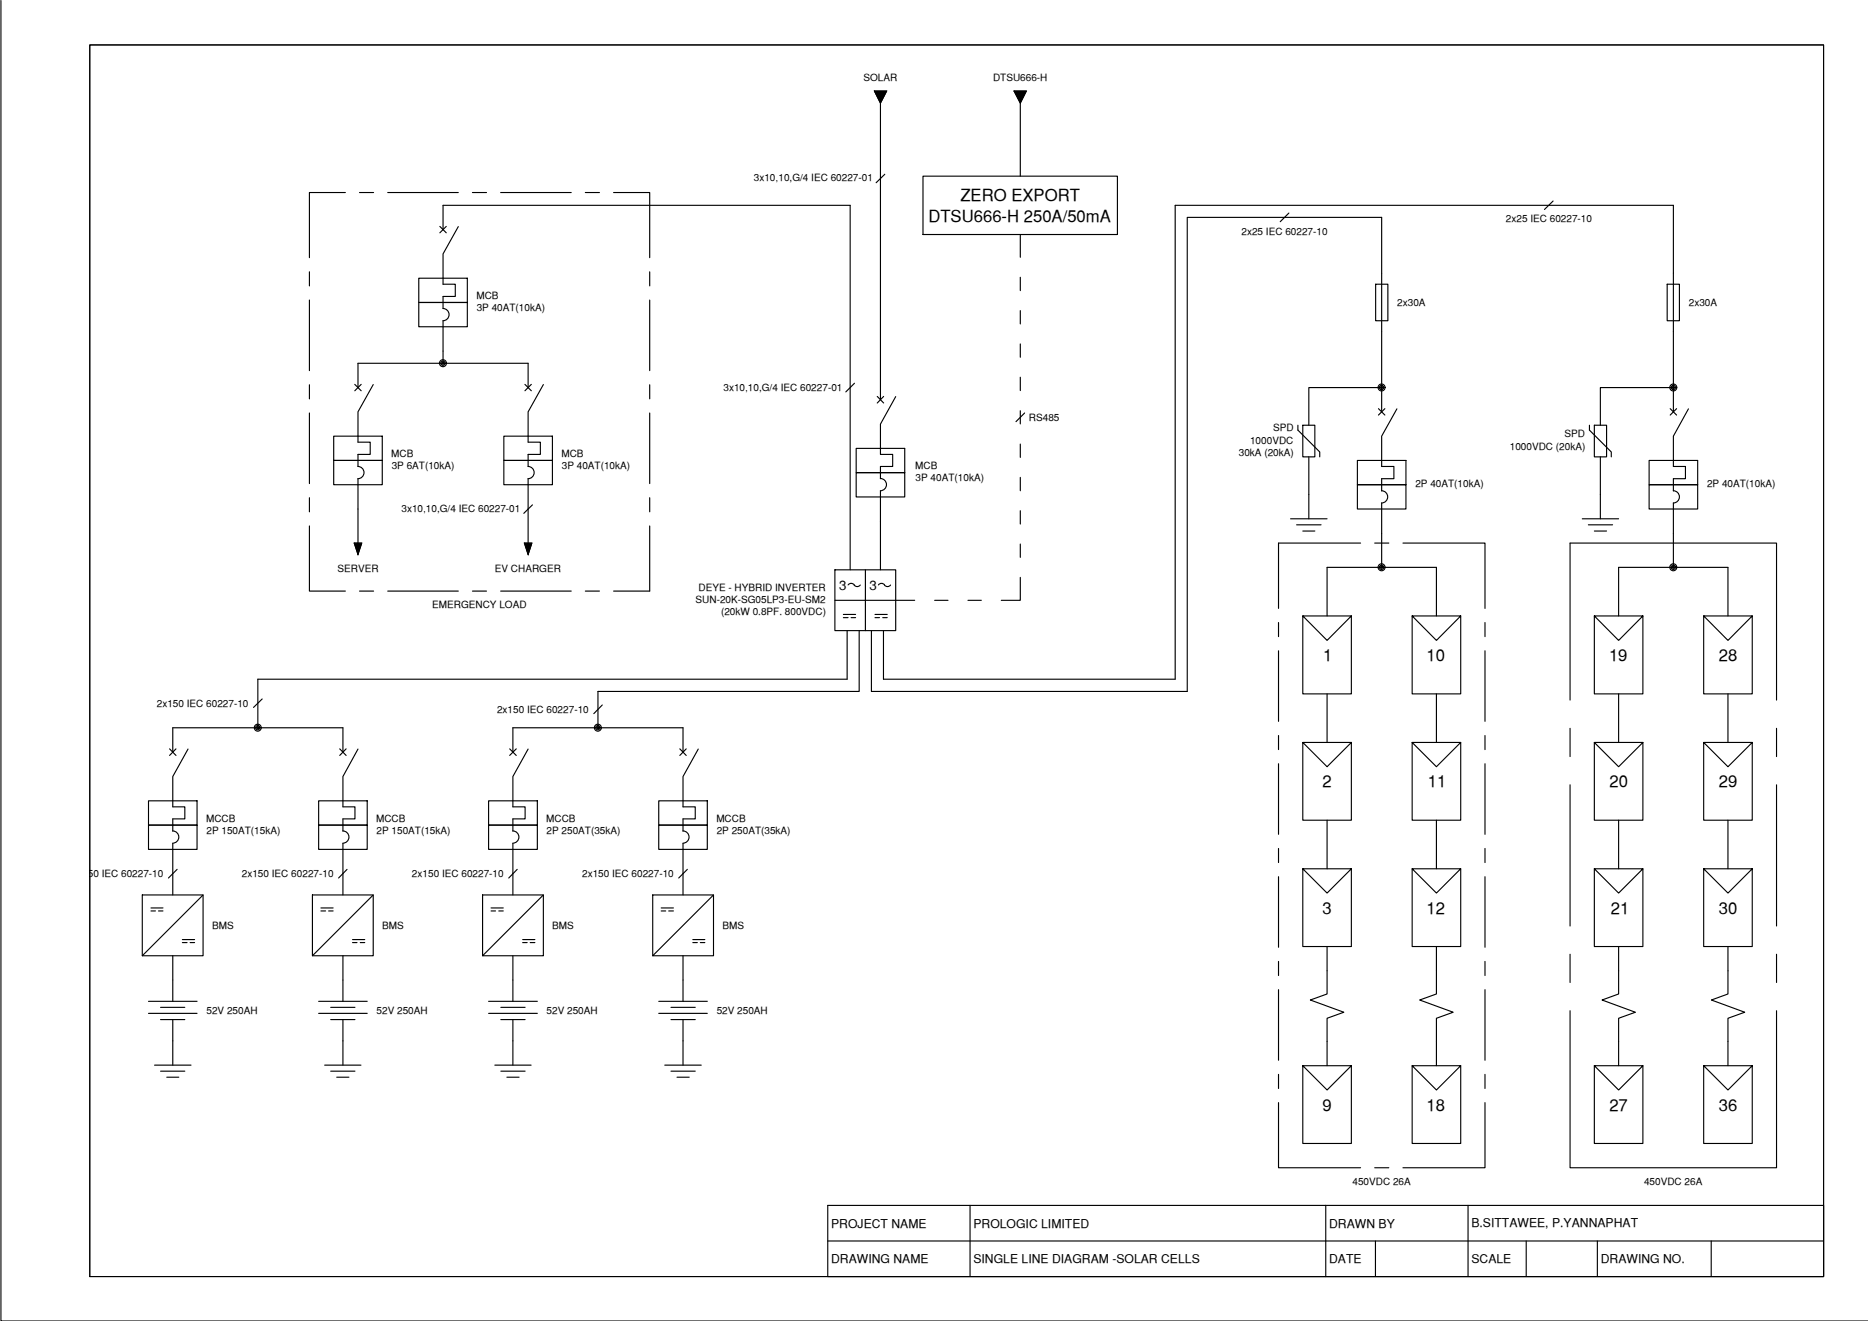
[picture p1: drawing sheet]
<svg xmlns="http://www.w3.org/2000/svg" width="420mm" height="297mm" viewBox="0 0 420 297" stroke-linecap="round" stroke-linejoin="round" font-family="sans-serif">
<!-- layer: SYMS -->
<g fill="none" stroke="#000" stroke-width=".25">
<path d="M229.5 23.2v16.4M77.7 43.3h-8.1v14.6M80.9 43.3h3.1M87.2 43.3h15.9M98.9 50.9l1.5 1.5M99.7 46.2v5.4M100.4 50.9l-1.5 1.5M103.1 51l-3.4 6.1v6.8h2.7v2.8h-2.7l-.1 2.7a1.38 1.38 0 0 1 1.4 1.3 1.38 1.38 0 0 1-1.4 1.4l.1 6.8M106.3 43.3h3.1M112.6 43.3h15.9M131.7 43.3h3.1M138 43.3h8.1v14.6"/>
<path d="M191.2 46.2v81.9M69.6 61.1v3.2M69.6 67.5v15.8M94.2 68h10.9v5.5h-10.9zM94.2 62.6h10.9v5.4h-10.9zM146.1 61.1v3.2M146.1 67.5v15.8M309.4 63.9h2.8v8.2h-2.8zM310.8 61.5v13.1M375 63.9h2.7v8.2h-2.7zM376.4 61.5v13.1M69.6 86.5v3.2"/>
<path d="M69.6 92.9v15.8M75.1 98.1h10.9v5.4h-10.9zM79.8 86.4l1.4 1.5M80.5 87.2v-5.5h38.3v5.5M81.2 86.4l-1.4 1.5M83.9 86.5l-3.4 6.1v6.8h2.8v2.8h-2.8v2.7a1.38 1.38 0 0 1 1.4 1.4 1.38 1.38 0 0 1-1.4 1.3v6.9M113.3 98.1h10.9v5.4h-10.9zM118.1 86.4l1.4 1.5M119.5 86.4l-1.4 1.5M122.2 86.5l-3.4 6.1v6.8h2.7v2.8h-2.7v2.7a1.38 1.38 0 0 1 1.3 1.4 1.38 1.38 0 0 1-1.3 1.3v6.9M146.1 86.5v3.2M146.1 92.9v15.8"/>
<path d="M197.3 89.1l1.5 1.5M198 84.4v5.5M198.8 89.1l-1.5 1.5M201.5 89.2l-3.5 6.2v6.8h2.8v2.7h-2.8v2.7M310 91.9l1.5 1.4M310.8 87.2v5.4M311.5 91.9l-1.5 1.4M314.2 91.9l-3.4 6.2v6.8h2.7v2.7h-2.7v2.8M375.7 91.9l1.4 1.4M376.4 87.2v5.4M377.1 91.9l-1.4 1.4M379.8 91.9l-3.4 6.2v6.8h2.7v2.7h-2.7v2.8"/>
<path d="M69.6 118.3v14.6h8.1M69.6 111.9v3.2M75.1 103.5h10.9v5.5h-10.9zM113.3 103.5h10.9v5.5h-10.9zM146.1 111.9v3.2M146.1 118.3v14.6h-8.1M192.6 106.3h10.9v5.4h-10.9zM192.6 100.8h10.9v5.5h-10.9zM198 107.6a1.38 1.38 0 0 1 1.4 1.4 1.38 1.38 0 0 1-1.4 1.3M198 110.4v6.8M290.3 116.7h8.2M291.6 118h5.5"/>
<path d="M293 119.4h2.7M294.4 111.2v5.5M305.3 109h10.9v5.5h-10.9zM305.3 103.5h10.9v5.5h-10.9zM310.7 110.3a1.38 1.38 0 0 1 1.4 1.4 1.38 1.38 0 0 1-1.4 1.4M310.8 113.1v6.9M355.9 116.7h8.2M357.3 118h5.4M358.6 119.4h2.8M360 111.2v5.5M370.9 109h10.9v5.5h-10.9zM370.9 103.5h10.9v5.5h-10.9z"/>
<path d="M376.4 110.3a1.38 1.38 0 0 1 1.3 1.4 1.38 1.38 0 0 1-1.3 1.4M376.4 113.1v6.9M80.9 132.9h3.1M87.2 132.9h15.9M106.3 132.9h3.1M112.6 132.9h15.9M131.7 132.9h3.1M187.8 135h13.7M194.6 128.1v13.7M287.6 140v3.2M306 122.1h-18.4v14.7M309.2 122.1h3.2"/>
<path d="M315.6 122.1h18.4v14.7M334 140v3.2M58 152.7h132.5M287.6 146.3v15.9M334 146.3v15.9M353.1 157.4v-35.3h46.5v35.3M38.1 168.4l1.5 1.5M38.9 163.6v5.5M39.6 168.4l-1.5 1.5M42.3 168.4l-3.4 6.2v6.8h2.7v2.7h-2.7v2.8M76.4 168.4l1.5 1.5M77.1 163.6v5.5"/>
<path d="M77.9 168.4l-1.5 1.5M80.5 168.4l-3.4 6.2v6.8h2.7v2.7h-2.7v2.8M114.6 168.4l1.5 1.5M115.4 169.1v-5.5h38.2v5.5M116.1 168.4l-1.5 1.5M118.8 168.4l-3.4 6.2v6.8h2.7v2.7h-2.7v2.8M152.9 168.4l1.4 1.5M154.3 168.4l-1.4 1.5M157.1 168.4l-3.5 6.2v6.8h2.8v2.7h-2.8v2.8M287.6 165.4v3.2M287.6 171.7v15.9M334 165.4v3.2"/>
<path d="M334 171.7v15.9M353.1 163.8v6.3M353.1 176.5v31.7M399.6 163.8v6.3M399.6 176.5v31.7M33.4 185.5h10.9v5.5h-10.9zM33.4 180.1h10.9v5.4h-10.9zM38.8 186.8a1.38 1.38 0 0 1 1.4 1.4 1.38 1.38 0 0 1-1.4 1.4M38.9 189.6v6.9M71.7 185.5h10.9v5.5h-10.9zM71.7 180.1h10.9v5.4h-10.9zM77.1 186.8a1.38 1.38 0 0 1 1.4 1.4 1.38 1.38 0 0 1-1.4 1.4"/>
<path d="M77.1 189.6v6.9M109.9 185.5h11v5.5h-11zM109.9 180.1h11v5.4h-11zM115.3 186.8a1.38 1.38 0 0 1 1.4 1.4 1.38 1.38 0 0 1-1.4 1.4M115.4 189.6v6.9M148.2 185.5h10.9v5.5h-10.9zM148.2 180.1h10.9v5.4h-10.9zM153.6 186.8a1.38 1.38 0 0 1 1.4 1.4 1.38 1.38 0 0 1-1.4 1.4M153.6 189.6v6.9M287.6 190.8v3.2M287.6 197.1v15.9M334 190.8v3.2"/>
<path d="M334 197.1v15.9M287.6 216.2v3.2M334 216.2v3.2M353.1 214.6v6.3M399.6 214.6v6.3M34.8 239.5h8.2M38.9 234v5.5M73 239.5h8.2M77.1 234v5.5M111.3 239.5h8.2M115.4 234v5.5M149.5 239.5h8.2"/>
<path d="M153.6 234v5.5M287.6 222.5v15.9M334 222.5v15.9M353.1 227.3v35.3h46.5v-35.3M36.1 240.9h5.5M37.5 242.2h2.7M74.4 240.9h5.4M75.7 242.2h2.8M112.6 240.9h5.5M114 242.2h2.8M150.9 240.9h5.5M152.3 242.2h2.7"/>
<path d="M287.6 247.9v14.7h18.4M287.6 241.6v3.2M334 247.9v14.7h-18.4M334 241.6v3.2M309.2 262.6h3.2"/>
<circle cx="99.6" cy="81.7" r=".78"/>
<circle cx="99.6" cy="81.7" r=".49"/>
<circle cx="99.6" cy="81.7" r=".23"/>
<circle cx="310.7" cy="87.1" r=".78"/>
<circle cx="310.7" cy="87.1" r=".49"/>
<circle cx="310.7" cy="87.1" r=".23"/>
<circle cx="376.4" cy="87.1" r=".78"/>
<circle cx="376.4" cy="87.1" r=".49"/>
<circle cx="376.4" cy="87.1" r=".23"/>
<circle cx="310.7" cy="127.6" r=".78"/>
<circle cx="310.7" cy="127.6" r=".49"/>
<circle cx="310.7" cy="127.6" r=".23"/>
<circle cx="376.4" cy="127.6" r=".78"/>
<circle cx="376.4" cy="127.6" r=".49"/>
<circle cx="376.4" cy="127.6" r=".23"/>
<circle cx="58" cy="163.6" r=".78"/>
<circle cx="58" cy="163.6" r=".49"/>
<circle cx="58" cy="163.6" r=".23"/>
<circle cx="134.5" cy="163.6" r=".78"/>
<circle cx="134.5" cy="163.6" r=".49"/>
<circle cx="134.5" cy="163.6" r=".23"/>
</g>
<!-- layer: WIRES -->
<g fill="none" stroke="#000" stroke-width=".25">
<path d="M196.7 20.5h2.7l-1.4 2.7zM199 39.2l-1.9 1.9M207.6 39.6h43.7v13.1h-43.7zM228.1 20.5h2.7l-1.3 2.7zM289.9 47.9l-1.9 2M310.8 48.9h-43.8v106.6h-71v-13.7M349.3 45.2l-1.9 1.9M376.4 46.2h-112.1v106.5M99.7 78.9v2.8M192.2 86.2l-2 1.9M230.5 92.9l-2 1.9M291.9 95.6v1.1l4.9 4.9v1.1"/>
<path d="M293 95.6h2.7v7.1h-2.7zM310.8 87.2h-16.4v8.4M357.5 95.6v1.1l4.9 4.9v1.1M358.6 95.6h2.8v7.1h-2.8zM376.4 87.2h-16.4v8.4M80.5 114.5v7.6M118.8 114.5v7.6M119.8 113.5l-2 1.9M198 117.2v10.9M294.4 102.7v8.5M360 102.7v8.5M187.8 128.1h13.7v13.7h-13.7z"/>
<path d="M189.7 138.2h2.7M189.7 138.9h1.1M190.8 131.5l.7-.3 .6 .3M191.4 138.9h1M192.1 131.5l.7 .4 .7-.4M196.8 138.2h2.8M196.8 138.9h1M197.6 131.5l.4-.3a.93 .93 0 0 1 1.1 .5l.8 .2 .4-.4M198.5 138.9h1.1M293 138.5v17.5h11v-17.5h-11l5.5 5.5 5.5-5.5M298.5 138.5v-10.9h24.6v10.9M317.6 138.5v17.5h10.9v-17.5h-10.9l5.5 5.5 5.4-5.5"/>
<path d="M358.6 138.5v17.5h10.9v-17.5h-10.9l5.5 5.5 5.4-5.5M364.1 138.5v-10.9h24.6v10.9M383.2 138.5v17.5h10.9v-17.5h-10.9l5.5 5.5 5.4-5.5M58 152.7v10.9M59 157.2l-2 1.9M135.5 158.5l-1.9 2M190.5 141.8v10.9M193.3 141.8v13.7h-58.8v8.1M198.7 141.8v10.9M298.5 156v10.9M323.1 156v10.9M364.1 156v10.9"/>
<path d="M388.7 156v10.9M38.9 163.6h38.2M293 166.9v17.5h11v-17.5h-11l5.5 5.5 5.5-5.5M317.6 166.9v17.5h10.9v-17.5h-10.9l5.5 5.5 5.4-5.5M358.6 166.9v17.5h10.9v-17.5h-10.9l5.5 5.5 5.4-5.5M383.2 166.9v17.5h10.9v-17.5h-10.9l5.5 5.5 5.4-5.5M38.9 196.5v4.7M39.8 195.5l-1.9 1.9M77.1 196.5v4.7M78.1 195.5l-1.9 1.9M115.4 196.5v4.7M116.3 195.5l-1.9 1.9"/>
<path d="M153.6 196.5v4.7M154.6 195.5l-1.9 1.9M293 195.4v17.4h11v-17.4h-11l5.5 5.4 5.5-5.4M298.5 184.4v11M317.6 195.4v17.4h10.9v-17.4h-10.9l5.5 5.4 5.4-5.4M323.1 184.4v11M358.6 195.4v17.4h10.9v-17.4h-10.9l5.5 5.4 5.4-5.4M364.1 184.4v11M383.2 195.4v17.4h10.9v-17.4h-10.9l5.5 5.4 5.4-5.4M388.7 184.4v11M32 201.2h13.7v13.7h-13.7zM34 204.2h2.7"/>
<path d="M34 204.8h1M35.6 204.8h1.1M38.9 214.9v10.3M41 211.3h2.8M41 211.9h1.1M42.8 211.9h1M45.7 201.2l-13.7 13.7M70.3 201.2h13.6v13.7h-13.6zM72.2 204.2h2.7M72.2 204.8h1M73.9 204.8h1M77.1 214.9v10.3"/>
<path d="M79.3 211.3h2.7M79.3 211.9h1M81 211.9h1M83.9 201.2l-13.6 13.7M108.5 201.2h13.7v13.7h-13.7zM110.4 204.2h2.8M110.4 204.8h1.1M112.2 204.8h1M115.4 214.9v10.3M117.6 211.3h2.7M117.6 211.9h1M119.3 211.9h1"/>
<path d="M122.2 201.2l-13.7 13.7M146.8 201.2h13.7v13.7h-13.7zM148.7 204.2h2.8M148.7 204.8h1M150.4 204.8h1.1M153.6 214.9v10.3M155.8 211.3h2.7M155.8 211.9h1M157.5 211.9h1M160.5 201.2l-13.7 13.7M298.5 212.8v10.7l-3.8 1.4 7.6 2.7-3.8 1.4v10.6M323.1 212.8v10.7l-3.8 1.4 7.6 2.7-3.8 1.4v10.6"/>
<path d="M364.1 212.8v10.7l-3.8 1.4 7.5 2.7-3.7 1.4v10.6M388.7 212.8v10.7l-3.8 1.4 7.5 2.7-3.7 1.4v10.6M33.4 225.2h10.9M33.4 227.9h10.9M36.1 226.5h5.5M36.1 229.3h5.5M38.9 229.3v4.7M71.7 225.2h10.9M71.7 227.9h10.9M74.4 226.5h5.4M74.4 229.3h5.4M77.1 229.3v4.7"/>
<path d="M109.9 225.2h11M109.9 227.9h11M112.6 226.5h5.5M112.6 229.3h5.5M115.4 229.3v4.7M148.2 225.2h10.9M148.2 227.9h10.9M150.9 226.5h5.5M150.9 229.3h5.5M153.6 229.3v4.7M293 239.6v17.5h11v-17.5h-11l5.5 5.5 5.5-5.5M317.6 239.6v17.5h10.9v-17.5h-10.9l5.5 5.5 5.4-5.5"/>
<path d="M358.6 239.6v17.5h10.9v-17.5h-10.9l5.5 5.5 5.4-5.5M383.2 239.6v17.5h10.9v-17.5h-10.9l5.5 5.5 5.4-5.5"/>
</g>
<!-- layer: wire -->
<path d="M79.7 122.1h1.7l-.9 2.6zM117.9 122.1h1.7l-.8 2.6z" fill="#000" stroke="#000" stroke-width=".22"/>
<path d="M79.7 122.1h1.7l-.9 2.6zM117.9 122.1h1.7l-.8 2.6z" fill="none" stroke="#000" stroke-width=".22"/>
<!-- layer: 0 -->
<g fill="none" stroke="#000" stroke-width=".25">
<path d="M.2 .1v296.9h420M20.2 10.1h390v276.9h-390zM198 23.2v61.2M99.7 46.2h91.5M229.5 52.7v5.2M310.8 48.9v12.6M376.4 46.2v15.3M229.5 62.3v3M229.5 69.8v3M229.5 77.3v3M310.8 74.6v12.6M376.4 74.6v12.6"/>
<path d="M229.5 84.8v3M229.5 92.4v2.9M229.5 99.9v3M229.5 107.3v3M229.5 114.8v3M310.8 120v7.6M376.4 120v7.6M201.5 135h4.2M210.2 135h3M217.7 135h3M229.5 129.8v5.2h-4.3M229.5 122.3v3"/>
<path d="M198.7 152.7h65.6M186.2 271h224v16h-224zM186.2 279h224M218.2 271v16M298.2 271v16M309.4 279v8M330.2 271v16M343.3 279v8M359.3 279v8M384.9 279v8"/>
</g>
<path d="M196.7 20.5h2.7l-1.4 2.7zM228.1 20.5h2.7l-1.3 2.7z" fill="#000" stroke="#000" stroke-width=".22"/>
<path d="M20.2 10.1h390v276.9h-390z" fill="none" stroke="#000" stroke-width=".22"/>
<g font-size="3.7">
<text x="216" y="45.2">ZERO EXPORT</text>
<text x="208.8" y="49.8">DTSU666-H 250A/50mA</text>
<text x="297.6" y="148.6">1</text>
<text x="320.9" y="148.6">10</text>
<text x="361.9" y="148.6">19</text>
<text x="386.6" y="148.6">28</text>
<text x="297.5" y="177.1">2</text>
<text x="321.2" y="177.1">11</text>
<text x="362" y="177">20</text>
<text x="386.6" y="177">29</text>
<text x="297.5" y="205.4">3</text>
<text x="320.9" y="205.5">12</text>
<text x="362.3" y="205.5">21</text>
<text x="386.6" y="205.4">30</text>
<text x="297.5" y="249.7">9</text>
<text x="320.9" y="249.7">18</text>
<text x="362" y="249.8">27</text>
<text x="386.6" y="249.7">36</text>
</g>
<g font-size="3.5">
<text x="174.5" y="40.8">,</text>
<text x="167.6" y="87.8">,</text>
<text x="95.2" y="115.1">,</text>
</g>
<g font-size="3">
<text x="188.7" y="132.6">3</text>
<text x="195.5" y="132.6">3</text>
</g>
<g font-size="2.7">
<text x="331" y="275.9">B.SITTAWEE, P.YANNAPHAT</text>
<text x="186.9" y="276">PROJECT NAME</text>
<text x="218.9" y="276">PROLOGIC LIMITED</text>
<text x="299" y="276">DRAWN BY</text>
<text x="186.9" y="284">DRAWING NAME</text>
<text x="218.9" y="284">SINGLE LINE DIAGRAM -SOLAR CELLS</text>
<text x="299" y="284">DATE</text>
<text x="331" y="284">SCALE</text>
<text x="360" y="284">DRAWING NO.</text>
</g>
<g font-size="2.2">
<text x="194.2" y="18.2">SOLAR</text>
<text x="223.4" y="18.2">DTSU666-H</text>
<text x="169.5" y="40.8">3x10</text>
<text x="175.1" y="40.8">10,G/4 IEC 60227-01</text>
<text x="279.2" y="52.7">2x25 IEC 60227-10</text>
<text x="338.7" y="50">2x25 IEC 60227-10</text>
<text x="107.1" y="67.3">MCB</text>
<text x="107.2" y="70">3P 40AT(10kA)</text>
<text x="314.3" y="68.8">2x30A</text>
<text x="379.9" y="68.8">2x30A</text>
<text x="162.7" y="87.8">3x10</text>
<text x="168.2" y="87.8">10,G/4 IEC 60227-01</text>
<text x="231.4" y="94.6">RS485</text>
<text x="281.2" y="99.8">1000VDC</text>
<text x="286.3" y="97">SPD</text>
<text x="339.6" y="101.1">1000VDC (20kA)</text>
<text x="351.9" y="98.4">SPD</text>
<text x="88" y="102.8">MCB</text>
<text x="88.1" y="105.5">3P 6AT(10kA)</text>
<text x="126.3" y="102.8">MCB</text>
<text x="126.4" y="105.5">3P 40AT(10kA)</text>
<text x="205.9" y="105.5">MCB</text>
<text x="278.6" y="102.5">30kA (20kA)</text>
<text x="206" y="108.2">3P 40AT(10kA)</text>
<text x="318.3" y="109.6">2P 40AT(10kA)</text>
<text x="384" y="109.6">2P 40AT(10kA)</text>
<text x="90.3" y="115.1">3x10</text>
<text x="95.8" y="115.1">10,G/4 IEC 60227-01</text>
<text x="75.9" y="128.6">SERVER</text>
<text x="111.3" y="128.6">EV CHARGER</text>
<text x="97.2" y="136.8">EMERGENCY LOAD</text>
<text x="156.5" y="135.5">SUN-20K-SG05LP3-EU-SM2</text>
<text x="157.1" y="132.8">DEYE - HYBRID INVERTER</text>
<text x="162.2" y="138.3">(20kW 0.8PF. 800VDC)</text>
<text x="35.3" y="158.9">2x150 IEC 60227-10</text>
<text x="111.8" y="160.3">2x150 IEC 60227-10</text>
<text x="46.4" y="184.7">MCCB</text>
<text x="84.6" y="184.7">MCCB</text>
<text x="122.9" y="184.7">MCCB</text>
<text x="161.1" y="184.7">MCCB</text>
<text x="46.4" y="187.5">2P 150AT(15kA)</text>
<text x="84.7" y="187.5">2P 150AT(15kA)</text>
<text x="122.9" y="187.5">2P 250AT(35kA)</text>
<text x="161.2" y="187.5">2P 250AT(35kA)</text>
<text x="16.1" y="197.3">2x150 IEC 60227-10</text>
<text x="54.4" y="197.3">2x150 IEC 60227-10</text>
<text x="92.7" y="197.3">2x150 IEC 60227-10</text>
<text x="130.9" y="197.3">2x150 IEC 60227-10</text>
<text x="47.7" y="208.9">BMS</text>
<text x="85.9" y="208.9">BMS</text>
<text x="124.2" y="208.9">BMS</text>
<text x="162.5" y="208.9">BMS</text>
<text x="46.4" y="228">52V 250AH</text>
<text x="84.7" y="228">52V 250AH</text>
<text x="122.9" y="228">52V 250AH</text>
<text x="161.2" y="228">52V 250AH</text>
<text x="304.2" y="266.4">450VDC 26A</text>
<text x="369.8" y="266.4">450VDC 26A</text>
</g>
</svg>
